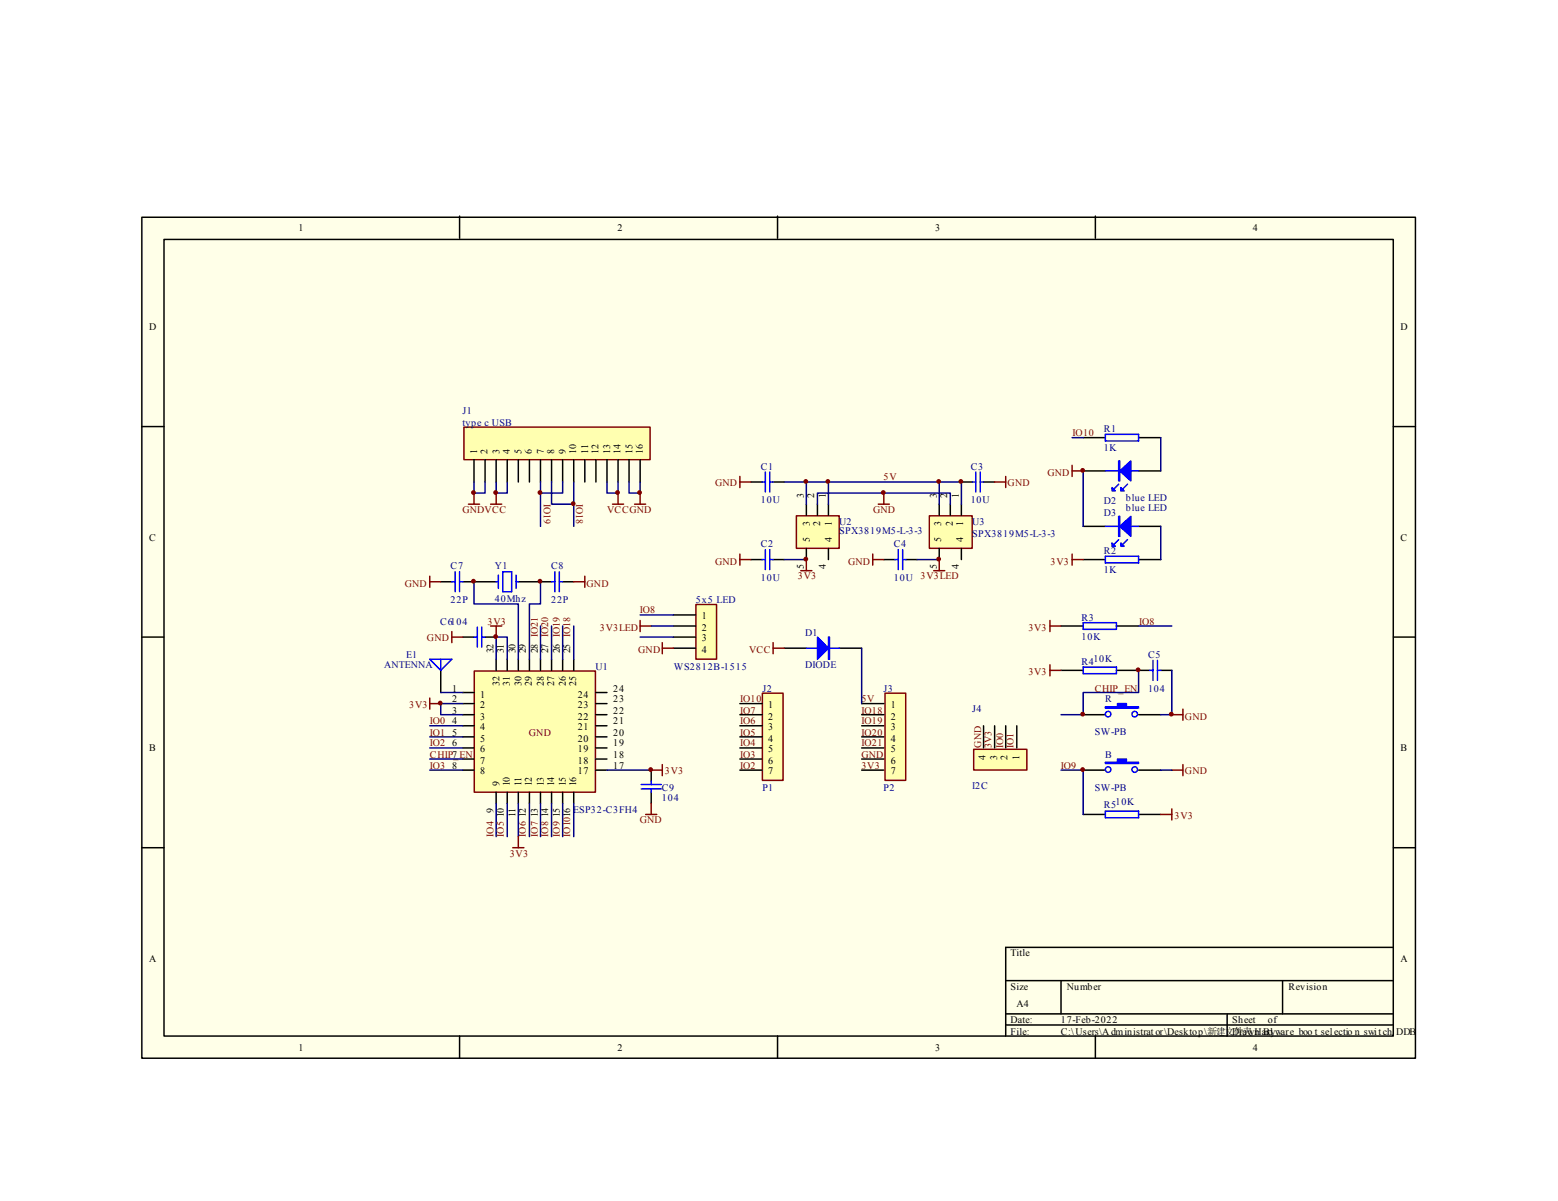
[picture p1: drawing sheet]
<svg xmlns="http://www.w3.org/2000/svg" width="279mm" height="215mm" viewBox="0 0 279 215" stroke-linecap="round" stroke-linejoin="round" font-family="sans-serif">
<path d="M25.1 38.6h228.4v150.8h-228.4z" fill-rule="evenodd" fill="#ffffe8"/>
<g fill="none" stroke="#000" stroke-width=".26">
<path d="M25.4 38.9h228.1v150.5h-228.1zM82.3 38.7v3.9M139.2 38.7v3.9M196.2 38.7v3.9M29.4 42.9h220.1v142.6h-220.1zM25.4 76.4h4M249.5 76.4h4M25.4 114.1h4M249.5 114.1h4M25.4 151.8h4M249.5 151.8h4M180.1 175.6h69.4"/>
<path d="M190 175.6v5.9M229.7 175.6v5.9M249.5 169.6h-69.4v15.9M82.3 185.5v3.9M139.2 185.5v3.9M180.1 181.5h69.4M180.1 183.5h69.4M196.2 185.5v3.9M219.8 181.5v4"/>
</g>
<path d="M84.9 120.1h21.7v21.7h-21.7z" fill-rule="evenodd" fill="#ffffb0"/>
<path d="M84.9 120.1h21.7v21.7h-21.7z" fill="none" stroke="#800000" stroke-width=".26"/>
<g fill="none" stroke="#000" stroke-width=".26">
<path d="M88.9 118v2M90.8 118v2M92.8 118v2M94.8 118v2M96.8 118v2M98.8 118v2M100.8 118v2M102.7 118v2M82.9 124h2M82.9 126h2M82.9 127.9h2M82.9 129.9h2"/>
<path d="M82.9 131.9h2M82.9 133.9h2M82.9 135.9h2M82.9 137.9h2M106.7 124h2M106.7 126h2M106.7 127.9h2M106.7 129.9h2M106.7 131.9h2M106.7 133.9h2M106.7 135.9h2M106.7 137.9h2"/>
<path d="M88.9 141.8v2M90.8 141.8v2M92.8 141.8v2M94.8 141.8v2M96.8 141.8v2M98.8 141.8v2M100.8 141.8v2M102.7 141.8v2"/>
</g>
<path d="M158.5 124.1h3.7v15.6h-3.7z" fill-rule="evenodd" fill="#ffffb0"/>
<path d="M158.5 124.1h3.7v15.6h-3.7z" fill="none" stroke="#800000" stroke-width=".26"/>
<path d="M154.3 126h4M154.3 127.9h4M154.3 129.9h4M154.3 131.9h4M154.3 133.9h4M154.3 135.9h4M154.3 137.9h4" fill="none" stroke="#000" stroke-width=".26"/>
<path d="M136.5 124.1h3.7v15.6h-3.7z" fill-rule="evenodd" fill="#ffffb0"/>
<path d="M136.5 124.1h3.7v15.6h-3.7z" fill="none" stroke="#800000" stroke-width=".26"/>
<path d="M132.5 126h4M132.5 127.9h4M132.5 129.9h4M132.5 131.9h4M132.5 133.9h4M132.5 135.9h4M132.5 137.9h4" fill="none" stroke="#000" stroke-width=".26"/>
<path d="M174.4 134.1h9.5v3.7h-9.5z" fill-rule="evenodd" fill="#ffffb0"/>
<path d="M174.4 134.1h9.5v3.7h-9.5z" fill="none" stroke="#800000" stroke-width=".26"/>
<path d="M176.1 129.9v4M178.1 129.9v4M180.1 129.9v4M182.1 129.9v4" fill="none" stroke="#000" stroke-width=".26"/>
<path d="M83.1 76.5h33.3v5.8h-33.3z" fill-rule="evenodd" fill="#ffffb0"/>
<path d="M83.1 76.5h33.3v5.8h-33.3z" fill="none" stroke="#800000" stroke-width=".26"/>
<g fill="none" stroke="#000" stroke-width=".26">
<path d="M84.9 82.3v4M86.9 82.3v4M88.9 82.3v4M90.8 82.3v4M92.8 82.3v4M94.8 82.3v4M96.8 82.3v4M98.8 82.3v4M100.8 82.3v4M102.7 82.3v4M104.7 82.3v4M106.7 82.3v4"/>
<path d="M108.7 82.3v4M110.7 82.3v4M112.6 82.3v4M114.6 82.3v4M134.5 86.3h2M138.4 86.3h2M172.2 86.3h1.9M176.1 86.3h2M84.9 104.1h4M92.8 104.1h4M140.4 116h4M150.3 116h4"/>
<path d="M78.9 120v4"/>
</g>
<g fill="none" stroke="#00f" stroke-width=".26">
<path d="M136.5 86.3h.6M137.1 84.5v3.6M137.8 86.3h.6M137.8 84.5v3.6M174.1 86.3h.6M174.7 84.5v3.6M175.5 86.3h.6M175.5 84.5v3.6M77 118h3.9l-2 2zM78.9 118v2M88.9 104.1h.3M89.2 103v2.3"/>
<path d="M90 102.4h1.6v3.5h-1.6zM92.4 103v2.3M92.4 104.1h.4M144.4 116h5.9M148.3 114.1h.2v3.9h-.2z"/>
</g>
<path d="M148.4 114.1v3.9" fill="none" stroke="#00f" stroke-width=".2"/>
<path d="M146.4 114.1l1.9 1.9-1.9 2z" fill="#00f"/>
<path d="M197.9 94.2h6M200.3 96.6l-.8 .8M201.9 96.6l-.8 .8M146.4 114.1l1.9 1.9-1.9 2z" fill="none" stroke="#00f" stroke-width=".26"/>
<path d="M194 94.2h3.9M203.9 94.2h4" fill="none" stroke="#000" stroke-width=".26"/>
<path d="M200.5 94.2l2-1.8v3.6z" fill="#00f"/>
<path d="M200.3 92.4h.2v3.6h-.2zM200.5 94.2l2-1.8v3.6z" fill="none" stroke="#00f" stroke-width=".26"/>
<path d="M200.4 92.4v3.6" fill="none" stroke="#00f" stroke-width=".2"/>
<path d="M199.1 97.2l.6 .6h-.6z" fill="#00f"/>
<path d="M199.1 97.2l.6 .6h-.6z" fill="none" stroke="#00f" stroke-width=".26"/>
<path d="M200.7 97.2l.6 .6h-.6z" fill="#00f"/>
<path d="M197.9 84.3h6M200.3 86.7l-.8 .8M200.7 97.2l.6 .6h-.6zM201.9 86.7l-.8 .8" fill="none" stroke="#00f" stroke-width=".26"/>
<path d="M194 84.3h3.9M203.9 84.3h4" fill="none" stroke="#000" stroke-width=".26"/>
<path d="M200.5 84.3l2-1.8v3.6z" fill="#00f"/>
<path d="M200.3 82.5h.2v3.6h-.2zM200.5 84.3l2-1.8v3.6z" fill="none" stroke="#00f" stroke-width=".26"/>
<path d="M200.4 82.5v3.6" fill="none" stroke="#00f" stroke-width=".2"/>
<path d="M199.1 87.3l.6 .6h-.6z" fill="#00f"/>
<path d="M199.1 87.3l.6 .6h-.6z" fill="none" stroke="#00f" stroke-width=".26"/>
<path d="M200.7 87.3l.6 .6h-.6z" fill="#00f"/>
<path d="M197.9 77.8h6v1.1h-6zM197.9 99.6h6v1.2h-6zM200.7 87.3l.6 .6h-.6zM194 119.4h5.9v1.2h-5.9zM197.9 145.2h6v1.2h-6z" fill="none" stroke="#00f" stroke-width=".26"/>
<path d="M194 78.3h3.9M203.9 78.3h4M194 100.2h3.9M203.9 100.2h4M190 120h4M194 127.9h3.9M199.9 120h4M203.9 127.9h4M194 145.8h3.9M203.9 145.8h4" fill="none" stroke="#000" stroke-width=".26"/>
<path d="M197.9 126.6h2.2v-.6h1.6v.6h2.2v.2h-6z" fill-rule="evenodd" fill="#00f"/>
<g fill="none" stroke="#00f" stroke-width=".26">
<path d="M197.9 126.6h2.2v-.6h1.6v.6h2.2v.2h-6z"/>
<circle cx="198.4" cy="127.8" r=".5"/>
<circle cx="203.2" cy="127.8" r=".5"/>
</g>
<path d="M194 137.9h3.9M203.9 137.9h4" fill="none" stroke="#000" stroke-width=".26"/>
<path d="M197.9 136.5h2.2v-.6h1.6v.6h2.2v.2h-6z" fill-rule="evenodd" fill="#00f"/>
<g fill="none" stroke="#00f" stroke-width=".26">
<path d="M197.9 136.5h2.2v-.6h1.6v.6h2.2v.2h-6z"/>
<circle cx="198.4" cy="137.8" r=".5"/>
<circle cx="203.2" cy="137.8" r=".5"/>
</g>
<path d="M142.6 92.3h7.7v5.9h-7.7z" fill-rule="evenodd" fill="#ffffb0"/>
<path d="M142.6 92.3h7.7v5.9h-7.7z" fill="none" stroke="#800000" stroke-width=".26"/>
<path d="M144.4 90.3v1.9M144.4 98.2v2M146.4 90.3v1.9M148.3 90.3v1.9M148.3 98.2v2" fill="none" stroke="#000" stroke-width=".26"/>
<path d="M166.4 92.3h7.7v5.9h-7.7z" fill-rule="evenodd" fill="#ffffb0"/>
<g fill="none" stroke="#800000" stroke-width=".26">
<path d="M83.9 90.3h2M84.9 88.3v2M87.9 90.3h1.9M88.9 88.3v2M109.7 90.3h2M110.7 88.3v2M113.6 90.3h2M114.6 88.3v2M132.5 85.3v2M132.5 99.2v2M132.5 86.3h2M156.3 99.2v2"/>
<path d="M157.3 90.3h2M158.3 88.3v2M166.4 92.3h7.7v5.9h-7.7zM178.1 86.3h2M180.1 85.3v2M192 83.3v2M192 99.2v2M192 84.3h2M77 103.2v1.9M77 104.1h1.9M80.9 113.1v1.9M80.9 114.1h2"/>
<path d="M87.9 112.1h1.9M88.9 112.1v2M102.7 104.1h2M104.7 103.2v1.9M132.5 100.2h2M138.4 115v2M138.4 116h2M143.4 102.2h2M144.4 100.2v2M156.3 100.2h2M167.2 102.2h2M168.2 100.2v2"/>
<path d="M188 112.1h2M188 111.1v2M188 119v2M192 100.2h2M77 125v2M77 126h1.9M116.6 137.9h2M118.6 136.9v2M188 120h2M209.8 127.9h2M209.8 137.9h2M211.8 127v1.9"/>
<path d="M211.8 136.9v2M91.8 151.8h2M92.8 149.8v2"/>
</g>
<g fill="none" stroke="#000" stroke-width=".26">
<path d="M168.2 90.3v1.9M168.2 98.2v2M170.2 90.3v1.9M172.2 90.3v1.9M172.2 98.2v2M78.9 104.1h2M82.9 104.1h2M82.9 114.1h2M86.9 114.1h2M96.8 104.1h2M100.8 104.1h1.9M134.5 100.2h2"/>
<path d="M138.4 100.2h2M158.3 100.2h2M162.2 100.2h2M190 112.1h4M199.9 112.1h4M203.9 120h2M207.9 120h1.9"/>
</g>
<g fill="none" stroke="#000080" stroke-width=".26">
<path d="M192 78.3h2M207.9 78.3v6M84.9 86.3v2h2v-2M88.9 86.3v2h1.9v-2M96.8 86.3v2h4v-2M96.8 88.3v5.9M98.8 86.3v4h3.9v-4M102.7 90.3v3.9M108.7 86.3v2h2v-2M112.6 86.3v2h2v-2M140.4 86.3h4M144.4 90.3v-4h3.9v4"/>
<path d="M146.4 90.3v-2h23.8v2M148.3 86.3h19.9M168.2 90.3v-4h4v4M194 84.3v9.9M207.9 94.2v6M84.9 104.1v4h7.9v9.9M88.9 118v-3.9h1.9v3.9M96.8 104.1v4h-2v9.9M96.8 112.1v5.9M98.8 112.1v5.9M100.8 112.1v5.9M102.7 112.1v5.9"/>
<path d="M140.4 100.2h4M154.3 116v10M164.2 100.2h4M203.9 112.1h5.9M77 137.9h5.9M77 129.9h5.9M77 131.9h5.9M77 133.9h5.9M77 135.9h5.9M78.9 124h4M82.9 126h-4v1.9h4M108.7 137.9h7.9"/>
<path d="M190 137.9h4v7.9M203.9 120v4h-9.9v3.9h-4M207.9 137.9h1.9M209.8 120v7.9h-1.9M88.9 143.8v6M90.8 143.8v6M92.8 143.8v6M94.8 143.8v6M96.8 143.8v6M98.8 143.8v6M100.8 143.8v6M102.7 143.8v6"/>
</g>
<g fill="none" stroke="#00f" stroke-width=".26">
<path d="M137.1 98.4v3.6M137.8 98.4v3.6M160.9 98.4v3.6M161.6 98.4v3.6M80.9 104.1h.6M81.5 102.4v3.5M82.3 104.1h.6M82.3 102.4v3.5M84.9 114.1h.6M85.5 112.3v3.5M86.3 114.1h.6M86.3 112.3v3.5"/>
<path d="M98.8 104.1h.6M99.4 102.4v3.5M100.2 104.1h.6M100.2 102.4v3.5M136.5 100.2h.6M137.8 100.2h.6M160.3 100.2h.6M161.6 100.2h.6M194 111.5h5.9v1.2h-5.9zM206.5 118.2v3.6M207.3 118.2v3.6M205.9 120h.6"/>
<path d="M207.3 120h.6"/>
</g>
<path d="M124.6 108.2h3.7v9.8h-3.7z" fill-rule="evenodd" fill="#ffffb0"/>
<path d="M114.6 111.1v2M114.6 112.1h2M118.6 115v2M118.6 116h2M124.6 108.2h3.7v9.8h-3.7zM115.6 145.8h2M116.6 143.8v2M207.9 145.8h1.9M209.8 144.8v2" fill="none" stroke="#800000" stroke-width=".26"/>
<path d="M120.6 110.1h4M120.6 112.1h4M120.6 114.1h4M120.6 116h4M116.6 137.9v1.9M116.6 141.8v2" fill="none" stroke="#000" stroke-width=".26"/>
<path d="M114.6 114.1h6M114.6 110.1h6M116.6 112.1h4" fill="none" stroke="#000080" stroke-width=".26"/>
<path d="M116.6 139.8v.6M114.8 141.2h3.6M114.8 140.4h3.6M116.6 141.2v.6" fill="none" stroke="#00f" stroke-width=".26"/>
<circle cx="172.1" cy="86.2" r=".3" fill="#800000"/>
<circle cx="172.1" cy="86.2" r=".3" fill="none" stroke="#800000" stroke-width=".26"/>
<circle cx="96.7" cy="88.2" r=".3" fill="#800000"/>
<circle cx="96.7" cy="88.2" r=".3" fill="none" stroke="#800000" stroke-width=".26"/>
<circle cx="84.8" cy="104" r=".3" fill="#800000"/>
<circle cx="84.8" cy="104" r=".3" fill="none" stroke="#800000" stroke-width=".26"/>
<circle cx="96.7" cy="104" r=".3" fill="#800000"/>
<circle cx="96.7" cy="104" r=".3" fill="none" stroke="#800000" stroke-width=".26"/>
<circle cx="193.9" cy="84.2" r=".3" fill="#800000"/>
<circle cx="193.9" cy="84.2" r=".3" fill="none" stroke="#800000" stroke-width=".26"/>
<circle cx="203.8" cy="119.9" r=".3" fill="#800000"/>
<circle cx="203.8" cy="119.9" r=".3" fill="none" stroke="#800000" stroke-width=".26"/>
<circle cx="193.9" cy="127.8" r=".3" fill="#800000"/>
<circle cx="193.9" cy="127.8" r=".3" fill="none" stroke="#800000" stroke-width=".26"/>
<circle cx="193.9" cy="137.8" r=".3" fill="#800000"/>
<circle cx="193.9" cy="137.8" r=".3" fill="none" stroke="#800000" stroke-width=".26"/>
<circle cx="144.3" cy="100.1" r=".3" fill="#800000"/>
<circle cx="144.3" cy="100.1" r=".3" fill="none" stroke="#800000" stroke-width=".26"/>
<circle cx="168.1" cy="100.1" r=".3" fill="#800000"/>
<circle cx="168.1" cy="100.1" r=".3" fill="none" stroke="#800000" stroke-width=".26"/>
<circle cx="84.8" cy="88.2" r=".3" fill="#800000"/>
<circle cx="84.8" cy="88.2" r=".3" fill="none" stroke="#800000" stroke-width=".26"/>
<circle cx="114.5" cy="88.2" r=".3" fill="#800000"/>
<circle cx="114.5" cy="88.2" r=".3" fill="none" stroke="#800000" stroke-width=".26"/>
<circle cx="88.8" cy="88.2" r=".3" fill="#800000"/>
<circle cx="88.8" cy="88.2" r=".3" fill="none" stroke="#800000" stroke-width=".26"/>
<circle cx="110.6" cy="88.2" r=".3" fill="#800000"/>
<circle cx="110.6" cy="88.2" r=".3" fill="none" stroke="#800000" stroke-width=".26"/>
<circle cx="144.3" cy="86.2" r=".3" fill="#800000"/>
<circle cx="144.3" cy="86.2" r=".3" fill="none" stroke="#800000" stroke-width=".26"/>
<circle cx="148.3" cy="86.2" r=".3" fill="#800000"/>
<circle cx="148.3" cy="86.2" r=".3" fill="none" stroke="#800000" stroke-width=".26"/>
<circle cx="168.1" cy="86.2" r=".3" fill="#800000"/>
<circle cx="168.1" cy="86.2" r=".3" fill="none" stroke="#800000" stroke-width=".26"/>
<circle cx="158.2" cy="88.2" r=".3" fill="#800000"/>
<circle cx="158.2" cy="88.2" r=".3" fill="none" stroke="#800000" stroke-width=".26"/>
<circle cx="88.8" cy="114" r=".3" fill="#800000"/>
<circle cx="88.8" cy="114" r=".3" fill="none" stroke="#800000" stroke-width=".26"/>
<circle cx="102.6" cy="90.2" r=".3" fill="#800000"/>
<circle cx="102.6" cy="90.2" r=".3" fill="none" stroke="#800000" stroke-width=".26"/>
<circle cx="78.8" cy="125.9" r=".3" fill="#800000"/>
<circle cx="78.8" cy="125.9" r=".3" fill="none" stroke="#800000" stroke-width=".26"/>
<circle cx="209.8" cy="127.8" r=".3" fill="#800000"/>
<circle cx="209.8" cy="127.8" r=".3" fill="none" stroke="#800000" stroke-width=".26"/>
<circle cx="116.5" cy="137.8" r=".3" fill="#800000"/>
<circle cx="116.5" cy="137.8" r=".3" fill="none" stroke="#800000" stroke-width=".26"/>
<g font-size="1.8">
<text x="53.4" y="41.3">1</text>
<text x="110.6" y="41.3">2</text>
<text x="167.5" y="41.3">3</text>
<text x="224.4" y="41.3">4</text>
<text x="26.7" y="59">D</text>
<text x="250.8" y="59">D</text>
<text x="85.5" y="81.2" transform="rotate(-90 85.5 81.2)">1</text>
<text x="87.3" y="81.2" transform="rotate(-90 87.3 81.2)">2</text>
<text x="89.4" y="81.2" transform="rotate(-90 89.4 81.2)">3</text>
<text x="91.3" y="81.2" transform="rotate(-90 91.3 81.2)">4</text>
<text x="93.4" y="81.2" transform="rotate(-90 93.4 81.2)">5</text>
<text x="95.2" y="81.2" transform="rotate(-90 95.2 81.2)">6</text>
<text x="97.4" y="81.2" transform="rotate(-90 97.4 81.2)">7</text>
<text x="99.2" y="81.2" transform="rotate(-90 99.2 81.2)">8</text>
<text x="101.3" y="81.2" transform="rotate(-90 101.3 81.2)">9</text>
<text x="103.2" y="81.2" transform="rotate(-90 103.2 81.2)">10</text>
<text x="105.3" y="81.2" transform="rotate(-90 105.3 81.2)">11</text>
<text x="107.2" y="81.2" transform="rotate(-90 107.2 81.2)">12</text>
<text x="109.3" y="81.2" transform="rotate(-90 109.3 81.2)">13</text>
<text x="111.1" y="81.2" transform="rotate(-90 111.1 81.2)">14</text>
<text x="113.2" y="81.2" transform="rotate(-90 113.2 81.2)">15</text>
<text x="115.1" y="81.2" transform="rotate(-90 115.1 81.2)">16</text>
<text x="143.9" y="89.2" transform="rotate(-90 143.9 89.2)">3</text>
<text x="145.8" y="89.2" transform="rotate(-90 145.8 89.2)">2</text>
<text x="147.9" y="89.2" transform="rotate(-90 147.9 89.2)">1</text>
<text x="167.7" y="89.2" transform="rotate(-90 167.7 89.2)">3</text>
<text x="169.6" y="89.2" transform="rotate(-90 169.6 89.2)">2</text>
<text x="171.7" y="89.2" transform="rotate(-90 171.7 89.2)">1</text>
<text x="145" y="94.2" transform="rotate(-90 145 94.2)">3</text>
<text x="146.8" y="94.2" transform="rotate(-90 146.8 94.2)">2</text>
<text x="149" y="94.2" transform="rotate(-90 149 94.2)">1</text>
<text x="168.5" y="94.2" transform="rotate(-90 168.5 94.2)">3</text>
<text x="170.7" y="94.2" transform="rotate(-90 170.7 94.2)">2</text>
<text x="172.5" y="94.2" transform="rotate(-90 172.5 94.2)">1</text>
<text x="26.7" y="96.8">C</text>
<text x="143.9" y="101.9" transform="rotate(-90 143.9 101.9)">5</text>
<text x="145" y="97.1" transform="rotate(-90 145 97.1)">5</text>
<text x="147.9" y="101.9" transform="rotate(-90 147.9 101.9)">4</text>
<text x="149" y="97.1" transform="rotate(-90 149 97.1)">4</text>
<text x="167.7" y="101.9" transform="rotate(-90 167.7 101.9)">5</text>
<text x="168.5" y="97.1" transform="rotate(-90 168.5 97.1)">5</text>
<text x="171.7" y="101.9" transform="rotate(-90 171.7 101.9)">4</text>
<text x="172.5" y="97.1" transform="rotate(-90 172.5 97.1)">4</text>
<text x="250.8" y="96.8">C</text>
<text x="125.7" y="110.9">1</text>
<text x="125.7" y="113">2</text>
<text x="88.4" y="116.9" transform="rotate(-90 88.4 116.9)">32</text>
<text x="90.2" y="116.9" transform="rotate(-90 90.2 116.9)">31</text>
<text x="92.3" y="116.9" transform="rotate(-90 92.3 116.9)">30</text>
<text x="94.2" y="116.9" transform="rotate(-90 94.2 116.9)">29</text>
<text x="96.3" y="116.9" transform="rotate(-90 96.3 116.9)">28 IO21</text>
<text x="98.2" y="116.9" transform="rotate(-90 98.2 116.9)">27 IO20</text>
<text x="100.3" y="116.9" transform="rotate(-90 100.3 116.9)">26 IO19</text>
<text x="102.1" y="116.9" transform="rotate(-90 102.1 116.9)">25 IO18</text>
<text x="125.7" y="114.8">3</text>
<text x="125.7" y="116.9">4</text>
<text x="81" y="123.8">1</text>
<text x="81" y="125.7">2</text>
<text x="86" y="124.9">1</text>
<text x="89.4" y="122.8" transform="rotate(-90 89.4 122.8)">32</text>
<text x="91.3" y="122.8" transform="rotate(-90 91.3 122.8)">31</text>
<text x="93.4" y="122.8" transform="rotate(-90 93.4 122.8)">30</text>
<text x="95.2" y="122.8" transform="rotate(-90 95.2 122.8)">29</text>
<text x="97.4" y="122.8" transform="rotate(-90 97.4 122.8)">28</text>
<text x="99.2" y="122.8" transform="rotate(-90 99.2 122.8)">27</text>
<text x="101.3" y="122.8" transform="rotate(-90 101.3 122.8)">26</text>
<text x="103.2" y="122.8" transform="rotate(-90 103.2 122.8)">25</text>
<text x="103.5" y="124.9">24</text>
<text x="109.8" y="125.7">23</text>
<text x="109.8" y="123.8">24</text>
<text x="81" y="127.8">3</text>
<text x="81" y="129.6">4</text>
<text x="81" y="131.8">5</text>
<text x="86" y="126.7">2</text>
<text x="86" y="128.9">3</text>
<text x="86" y="130.7">4</text>
<text x="103.5" y="130.7">21</text>
<text x="103.5" y="128.9">22</text>
<text x="103.5" y="126.7">23</text>
<text x="109.8" y="131.8">20</text>
<text x="109.8" y="129.6">21</text>
<text x="109.8" y="127.8">22</text>
<text x="137.6" y="126.7">1</text>
<text x="137.6" y="128.9">2</text>
<text x="137.6" y="130.7">3</text>
<text x="159.5" y="126.7">1</text>
<text x="159.5" y="128.9">2</text>
<text x="159.5" y="130.7">3</text>
<text x="26.7" y="134.4">B</text>
<text x="81" y="133.6">6</text>
<text x="81" y="137.6">8</text>
<text x="86" y="132.8">5</text>
<text x="86" y="134.7">6</text>
<text x="86" y="136.8">7</text>
<text x="103.5" y="136.8">18</text>
<text x="103.5" y="134.7">19</text>
<text x="103.5" y="132.8">20</text>
<text x="109.8" y="137.6">17</text>
<text x="109.8" y="135.7">18</text>
<text x="109.8" y="133.6">19</text>
<text x="137.6" y="132.8">4</text>
<text x="137.6" y="134.7">5</text>
<text x="137.6" y="136.8">6</text>
<text x="159.5" y="132.8">4</text>
<text x="159.5" y="134.7">5</text>
<text x="159.5" y="136.8">6</text>
<text x="176.5" y="136" transform="rotate(-90 176.5 136)">4</text>
<text x="178.6" y="136" transform="rotate(-90 178.6 136)">3</text>
<text x="180.4" y="136" transform="rotate(-90 180.4 136)">2</text>
<text x="182.6" y="136" transform="rotate(-90 182.6 136)">1</text>
<text x="250.8" y="134.4">B</text>
<text x="86" y="138.6">8</text>
<text x="89.4" y="140.8" transform="rotate(-90 89.4 140.8)">9</text>
<text x="91.3" y="140.8" transform="rotate(-90 91.3 140.8)">10</text>
<text x="93.4" y="140.8" transform="rotate(-90 93.4 140.8)">11</text>
<text x="95.2" y="140.8" transform="rotate(-90 95.2 140.8)">12</text>
<text x="97.4" y="140.8" transform="rotate(-90 97.4 140.8)">13</text>
<text x="99.2" y="140.8" transform="rotate(-90 99.2 140.8)">14</text>
<text x="101.3" y="140.8" transform="rotate(-90 101.3 140.8)">15</text>
<text x="103.2" y="140.8" transform="rotate(-90 103.2 140.8)">16</text>
<text x="103.5" y="138.6">17</text>
<text x="137.6" y="138.6">7</text>
<text x="159.5" y="138.6">7</text>
<text x="88.4" y="145.5" transform="rotate(-90 88.4 145.5)">9</text>
<text x="90.2" y="146.3" transform="rotate(-90 90.2 146.3)">10</text>
<text x="92.3" y="146.3" transform="rotate(-90 92.3 146.3)">11</text>
<text x="94.2" y="146.3" transform="rotate(-90 94.2 146.3)">12</text>
<text x="96.3" y="146.3" transform="rotate(-90 96.3 146.3)">13</text>
<text x="98.2" y="146.3" transform="rotate(-90 98.2 146.3)">14</text>
<text x="100.3" y="146.3" transform="rotate(-90 100.3 146.3)">15</text>
<text x="26.7" y="172.2">A</text>
<text x="181" y="171.2">Title</text>
<text x="250.8" y="172.2">A</text>
<text x="181" y="177.3">Size</text>
<text x="191" y="177.3">Number</text>
<text x="230.7" y="177.3">Revision</text>
<text x="181" y="183.1">Date:</text>
<text x="181" y="185.2">File:</text>
<text x="182" y="180.2">A4</text>
<text x="190" y="183.1">17-Feb-2022</text>
<text x="190" y="185.2">C:\Users\Administrator\Desktop\新建文Dr夹\HaBrdyware boo t selectio n switch.</text>
<text x="220.7" y="183.1">Sheet</text>
<text x="220.9" y="185.2">件awn</text>
<text x="227" y="183.1">of</text>
<text x="228.6" y="185.2">:</text>
<text x="250" y="185.2">DDB</text>
<text x="53.4" y="188.1">1</text>
<text x="110.6" y="188.1">2</text>
<text x="167.5" y="188.1">3</text>
<text x="224.4" y="188.1">4</text>
</g>
<g font-size="1.8" fill="#000080">
<text x="82.8" y="74.1">J1</text>
<text x="82.8" y="76.2">type c USB</text>
<text x="197.6" y="77.3">R1</text>
<text x="197.6" y="80.7">1K</text>
<text x="136.3" y="84.1">C1</text>
<text x="136.3" y="90">10U</text>
<text x="173.8" y="84.1">C3</text>
<text x="173.8" y="90">10U</text>
<text x="201.6" y="89.7">blue LED</text>
<text x="150.3" y="93.9">U2</text>
<text x="150.3" y="95.5">SPX3819M5-L-3-3</text>
<text x="174.1" y="93.9">U3</text>
<text x="197.6" y="92.3">D3</text>
<text x="197.6" y="90.2">D2</text>
<text x="201.6" y="91.5">blue LED</text>
<text x="80.7" y="101.9">C7</text>
<text x="88.6" y="101.9">Y1</text>
<text x="98.7" y="101.9">C8</text>
<text x="136.3" y="97.9">C2</text>
<text x="160.1" y="97.9">C4</text>
<text x="174.1" y="96">SPX3819M5-L-3-3</text>
<text x="197.6" y="99.2">R2</text>
<text x="80.7" y="107.9">22P</text>
<text x="88.6" y="107.7">40Mhz</text>
<text x="98.7" y="107.9">22P</text>
<text x="124.6" y="107.9">5x5 LED</text>
<text x="136.3" y="104">10U</text>
<text x="160.1" y="104">10U</text>
<text x="197.6" y="102.7">1K</text>
<text x="78.8" y="111.9">C6104</text>
<text x="144.2" y="113.8">D1</text>
<text x="193.7" y="111.1">R3</text>
<text x="68.8" y="119.6">ANTENNA</text>
<text x="72.8" y="117.7">E1</text>
<text x="106.6" y="119.9">U1</text>
<text x="120.6" y="119.9">WS2812B-1515</text>
<text x="144.2" y="119.6">DIODE</text>
<text x="193.7" y="119.1">R4</text>
<text x="193.7" y="114.6">10K</text>
<text x="195.8" y="118.5">10K</text>
<text x="205.6" y="117.7">C5</text>
<text x="136.5" y="123.8">J2</text>
<text x="158.2" y="123.8">J3</text>
<text x="197.9" y="125.7">R</text>
<text x="205.6" y="123.8">104</text>
<text x="174.1" y="127.5">J4</text>
<text x="196.1" y="131.5">SW-PB</text>
<text x="197.9" y="135.7">B</text>
<text x="118.5" y="141.6">C9</text>
<text x="118.5" y="143.4">104</text>
<text x="136.5" y="141.6">P1</text>
<text x="158.2" y="141.6">P2</text>
<text x="174.1" y="141.3">I2C</text>
<text x="196.1" y="141.6">SW-PB</text>
<text x="102.7" y="145.5">ESP32-C3FH4</text>
<text x="197.6" y="144.7">R5</text>
<text x="199.8" y="144.2">10K</text>
</g>
<g font-size="1.8" fill="#800000">
<text x="192.1" y="78.1">IO10</text>
<text x="128.1" y="87">GND</text>
<text x="158.2" y="86">5V</text>
<text x="180.4" y="87">GND</text>
<text x="187.6" y="85.2">GND</text>
<text x="82.8" y="91.8">GNDVCC</text>
<text x="97.4" y="90.2" transform="rotate(90 97.4 90.2)">IO19</text>
<text x="103.2" y="90.2" transform="rotate(90 103.2 90.2)">IO18</text>
<text x="108.7" y="91.8">VCCGND</text>
<text x="156.4" y="91.8">GND</text>
<text x="128.1" y="101.1">GND</text>
<text x="151.9" y="101.1">GND</text>
<text x="188.1" y="101.1">3V3</text>
<text x="72.5" y="105">GND</text>
<text x="105" y="105">GND</text>
<text x="142.9" y="103.7">3V3</text>
<text x="164.8" y="103.7">3V3LED</text>
<text x="87.3" y="111.9">3V3</text>
<text x="107.4" y="113">3V3LED</text>
<text x="114.6" y="109.8">IO8</text>
<text x="184.1" y="113">3V3</text>
<text x="204" y="111.9">IO8</text>
<text x="76.5" y="114.8">GND</text>
<text x="114.3" y="116.9">GND</text>
<text x="134.1" y="116.9">VCC</text>
<text x="132.6" y="125.7">IO10</text>
<text x="154.3" y="125.7">5V</text>
<text x="184.1" y="120.9">3V3</text>
<text x="196.1" y="123.8">CHIP_EN</text>
<text x="73.3" y="126.7">3V3</text>
<text x="77" y="129.6">IO0</text>
<text x="77" y="131.8">IO1</text>
<text x="94.7" y="131.8">GND</text>
<text x="132.6" y="127.8">IO7</text>
<text x="132.6" y="129.6">IO6</text>
<text x="132.6" y="131.8">IO5</text>
<text x="154.3" y="127.8">IO18</text>
<text x="154.3" y="129.6">IO19</text>
<text x="154.3" y="131.8">IO20</text>
<text x="212.2" y="128.9">GND</text>
<text x="77" y="133.6">IO2</text>
<text x="77" y="137.6">IO3</text>
<text x="77" y="135.7">CHIP7_EN</text>
<text x="132.6" y="133.6">IO4</text>
<text x="132.6" y="135.7">IO3</text>
<text x="132.6" y="137.6">IO2</text>
<text x="154.3" y="133.6">IO21</text>
<text x="154.3" y="135.7">GND</text>
<text x="154.3" y="137.6">3V3</text>
<text x="175.7" y="133.9" transform="rotate(-90 175.7 133.9)">GND</text>
<text x="177.5" y="133.9" transform="rotate(-90 177.5 133.9)">3V3</text>
<text x="179.7" y="133.9" transform="rotate(-90 179.7 133.9)">IO0</text>
<text x="181.5" y="133.9" transform="rotate(-90 181.5 133.9)">IO1</text>
<text x="190" y="137.6">IO9</text>
<text x="119.1" y="138.6">3V3</text>
<text x="212.2" y="138.6">GND</text>
<text x="88.4" y="149.8" transform="rotate(-90 88.4 149.8)">IO4</text>
<text x="90.2" y="149.8" transform="rotate(-90 90.2 149.8)">IO5</text>
<text x="94.2" y="149.8" transform="rotate(-90 94.2 149.8)">IO6</text>
<text x="96.3" y="149.8" transform="rotate(-90 96.3 149.8)">IO7</text>
<text x="98.2" y="149.8" transform="rotate(-90 98.2 149.8)">IO8</text>
<text x="100.3" y="149.8" transform="rotate(-90 100.3 149.8)">IO9</text>
<text x="102.1" y="149.8" transform="rotate(-90 102.1 149.8)">IO1016</text>
<text x="114.6" y="147.4">GND</text>
<text x="210.3" y="146.6">3V3</text>
<text x="91.3" y="153.5">3V3</text>
</g>
</svg>
